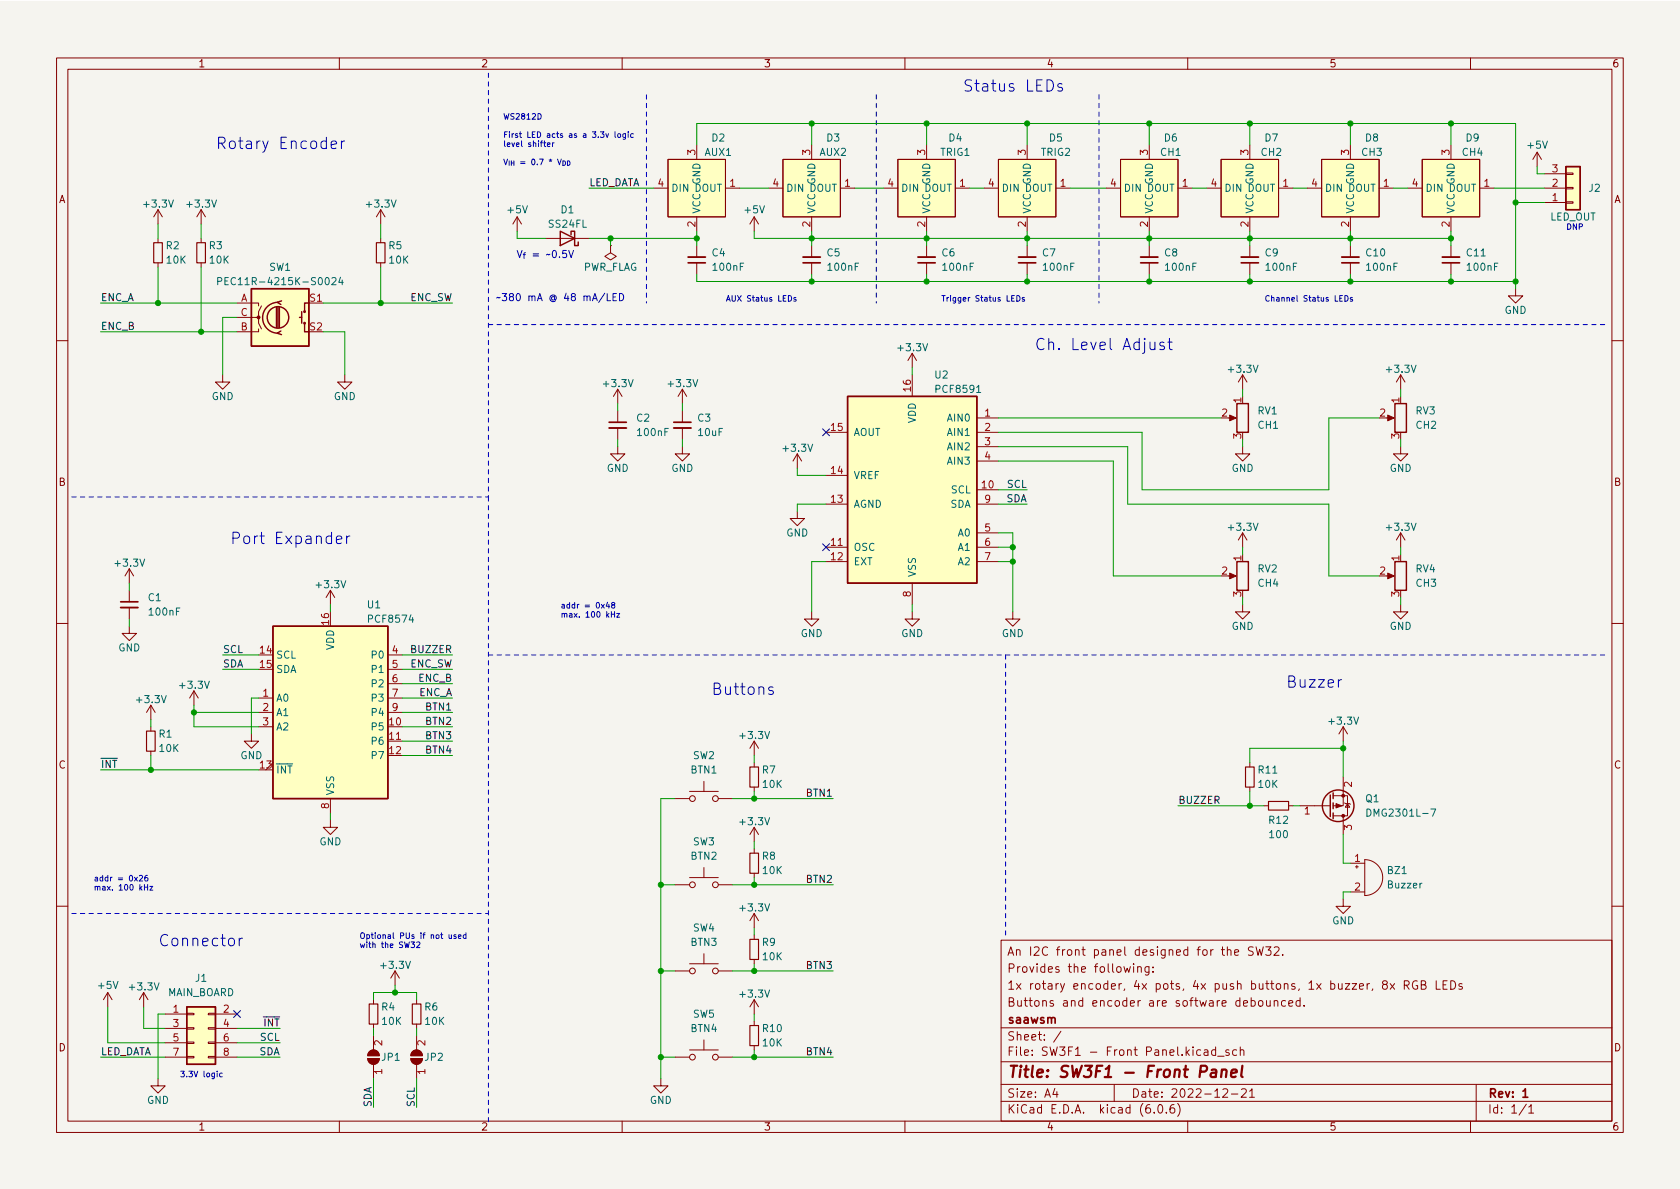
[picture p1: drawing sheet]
<svg xmlns="http://www.w3.org/2000/svg" width="297mm" height="210mm" viewBox="0 0 297 210" stroke-linecap="round" stroke-linejoin="round" font-family="sans-serif">
<path d="M0 .2h297v210.1h-297z" fill="#f5f4ef" stroke="#f5f4ef" stroke-width=".18"/>
<g fill="none" stroke="#840000" stroke-width=".18">
<path d="M10 10.2h277v190.1h-277zM12 12.2h273v186.1h-273zM60 10.2v2M110 10.2v2M160 10.2v2M210 10.2v2M260 10.2v2M27.9 37.1v2.5M27.9 37.1l-.7 1.2M27.9 37.1l.8 1.2M35.6 37.1l-.8 1.2M35.6 37.1v2.5"/>
<path d="M35.6 37.1l.7 1.2M67.3 37.1v2.5M67.3 37.1l-.8 1.2M67.3 37.1l.8 1.2M91.4 38.3l-.7 1.3M91.4 38.3v2.6M91.4 38.3l.8 1.3M115.6 33.3h2.5M118.1 28.2h10.2v10.1h-10.2zM123.2 25.6v2.6M123.2 38.3v2.6M128.3 33.3h2.5"/>
<path d="M133.3 38.3l-.7 1.3M133.3 38.3v2.6M133.3 38.3l.8 1.3M135.9 33.3h2.5M138.4 28.2h10.2v10.1h-10.2zM143.5 25.6v2.6M143.5 38.3v2.6M148.6 33.3h2.5M156.2 33.3h2.5M158.7 28.2h10.2v10.1h-10.2zM163.8 25.6v2.6M163.8 38.3v2.6"/>
<path d="M168.9 33.3h2.5M174 33.3h2.5M176.5 28.2h10.2v10.1h-10.2zM181.6 25.6v2.6M181.6 38.3v2.6M186.7 33.3h2.5M195.6 33.3h2.5M198.1 28.2h10.2v10.1h-10.2zM203.2 25.6v2.6M203.2 38.3v2.6M208.3 33.3h2.5M213.4 33.3h2.5"/>
<path d="M215.9 28.2h10.2v10.1h-10.2zM221 25.6v2.6M221 38.3v2.6M226.1 33.3h2.5M231.1 33.3h2.6M233.7 28.2h10.1v10.1h-10.1zM238.8 25.6v2.6M238.8 38.3v2.6M243.8 33.3h2.6M248.9 33.3h2.6M251.5 28.2h10.1v10.1h-10.1zM256.5 25.6v2.6"/>
<path d="M256.5 38.3v2.6M261.6 33.3h2.6M271.8 26.9l-.8 1.3M271.8 26.9v2.6M271.8 26.9l.7 1.3M273 33.3h3.9M273 35.8h3.9M273 30.7h3.9M276.9 30.6h1.2v.3h-1.2zM276.9 33.1h1.2v.3h-1.2zM276.9 35.7h1.2v.2h-1.2zM27.9 42.2v.7"/>
<path d="M27.9 46.5v.7M35.6 42.2v.7M35.6 46.5v.7M41.9 53.6h3.8v.5M41.9 56.1h3.8v1l.5 1.1M45.7 58.2v.5h-3.8M46.2 54.1l-.5 1v1h-.5M67.3 42.2v.7M67.3 46.5v.7M96.5 42.2h7.6M107.9 43.4v1.3l1.1 .6-1.1 .7-1-.7 1-.6M107.9 43.4h.1"/>
<path d="M123.2 43.4v2.1M123.2 46.5v2M143.5 43.4v2.1M143.5 46.5v2M163.8 43.4v2.1M163.8 46.5v2M181.6 43.4v2.1M181.6 46.5v2M203.2 43.4v2.1M203.2 46.5v2M221 43.4v2.1M221 46.5v2"/>
<path d="M238.8 43.4v2.1M238.8 46.5v2M256.5 43.4v2.1M256.5 46.5v2M268 51v1.3h1.2l-1.2 1.3-1.3-1.3h1.3M10 60.2h2M39.4 66.3v1.3h1.2l-1.2 1.2-1.3-1.2h1.3M61 66.3v1.3h1.2l-1.2 1.2-1.3-1.2h1.3M109.2 79v1.3h-1.3l1.3 1.2 1.3-1.2h-1.3M109.2 68.8v2.6M109.2 72.6v2.1M109.2 75.7v2"/>
<path d="M109.2 68.8l.8 1.3M109.2 68.8l-.7 1.3M120.6 79v1.3h-1.2l1.2 1.2 1.3-1.2h-1.3M120.6 68.8v2.6M120.6 72.6v2.1M120.6 75.7v2M120.6 68.8l.8 1.3M120.6 68.8l-.7 1.3M146 76.4h3.9M161.3 62.5v2.5M161.3 66.3v3.8M161.3 62.5l.8 1.2"/>
<path d="M161.3 62.5l-.8 1.2M172.7 73.9h3.8M172.7 76.4h3.8M172.7 79h3.8M217.2 73.9h1M219.7 79v1.3h-1.3l1.3 1.2 1.3-1.2h-1.3M219.7 66.3l.8 1.3M219.7 66.3v2.5M219.7 66.3l-.8 1.3M245.1 73.9h1M247.6 79v1.3h-1.2l1.2 1.2 1.3-1.2h-1.3M247.6 66.3v2.5"/>
<path d="M247.6 66.3l.8 1.3M247.6 66.3l-.7 1.3M285 60.2h2M141 90.4v1.3h-1.3l1.3 1.3 1.2-1.3h-1.2M141 80.3l.7 1.2M141 80.3v2.5M141 80.3l-.8 1.2M146 96.8h3.9M146 99.3h3.9M146 89.1h3.9M146 84.1h3.9M172.7 86.6h3.8"/>
<path d="M172.7 96.8h3.8M172.7 99.3h3.8M172.7 89.1h3.8M172.7 81.5h3.8M172.7 94.2h3.8M219.7 94.2v2.6M219.7 94.2l.8 1.3M219.7 94.2l-.8 1.3M247.6 94.2l.8 1.3M247.6 94.2v2.6M247.6 94.2l-.7 1.3M10 110.2h2"/>
<path d="M22.9 110.7v1.3h1.2l-1.2 1.3-1.3-1.3h1.3M22.9 100.6v2.5M22.9 104.4v2M22.9 107.4v2.1M22.9 100.6l-.8 1.2M22.9 100.6l.7 1.2M58.4 104.4v2.5M58.4 104.4l-.7 1.3M58.4 104.4l.8 1.3M68.6 115.8h2.5M68.6 118.4h2.5M143.5 108.2v1.3h-1.3l1.3 1.2 1.3-1.2h-1.3"/>
<path d="M161.3 108.2v1.3h-1.3l1.3 1.2 1.3-1.2h-1.3M161.3 103.1v3.8M179.1 108.2v1.3h-1.3l1.3 1.2 1.2-1.2h-1.2M217.2 101.8h1M219.7 106.9v1.3h-1.3l1.3 1.3 1.3-1.3h-1.3M245.1 101.8h1M247.6 106.9v1.3h-1.2l1.2 1.3 1.3-1.3h-1.3M285 110.2h2M26.7 124.7v2.5M26.7 128.5v.8M26.7 132.8v.8M26.7 124.7l-.8 1.3"/>
<path d="M26.7 124.7l.7 1.3M34.3 122.2l-.8 1.2M34.3 122.2v2.5M34.3 122.2l.8 1.2M44.4 129.8v1.3h1.3l-1.3 1.2-1.2-1.2h1.2M45.7 123.4h2.6M45.7 126h2.6M45.7 128.5h2.6M68.6 123.4h2.5M68.6 131.1h2.5M68.6 126h2.5M68.6 120.9h2.5"/>
<path d="M121.9 139.9h5.1M124.5 138.2v1.7M133.3 131.1v2.5M133.3 134.9v.7M133.3 139.2v.7M133.3 131.1l-.7 1.2M133.3 131.1l.8 1.2M221 134.9v.7M221 139.2v.7M237.5 137.4v5.1h-1.8M237.5 128.5l-.8 1.3M237.5 128.5v2.6"/>
<path d="M237.5 128.5l.8 1.3M58.4 145v1.3h1.3l-1.3 1.3-1.3-1.3h1.3M58.4 141.2v2.6M119.4 156.5h2.5M119.4 141.2h2.5M121.9 155.2h5.1M124.5 153.4v1.8M127 156.5h2.5M127 141.2h2.5M133.3 146.3v2.5M133.3 150.1v.8M133.3 154.4v.8"/>
<path d="M133.3 146.3l-.7 1.3M133.3 146.3l.8 1.3M223.5 142.5h.8M227.8 142.5h.8M229.9 142.5h5.3M235.7 140.7h2.6v3.6h-2.6M237.5 159v1.3h1.3l-1.3 1.2-1.3-1.2h1.3M237.5 144.3v3.3M237.7 142l.2 .1h.7l.2 .1M238.3 142.1l.3 .6h-.7zM238.8 152.6h2.5M238.8 157.7h2.5"/>
<path d="M239.6 153.3h.6M239.9 153v.5M241.3 152a3.2 3.2 0 0 1 3.2 3.2 3.2 3.2 0 0 1-3.2 3.2zM10 160.2h2M19 175.5l.8 1.3M19 175.5v2.5M19 175.5l-.7 1.3M25.4 175.5l-.8 1.3M25.4 175.5v2.5M25.4 175.5l.8 1.3M29.2 179.3h3.8M33 179.2h1.3v.2h-1.3z"/>
<path d="M36.8 179.2h1.3v.2h-1.3zM38.1 179.3h3.8M66 176.8v.7M69.8 171.7l-.7 1.3M69.8 171.7v2.5M69.8 171.7l.8 1.3M73.7 176.8v.7M119.4 171.7h2.5M121.9 170.4h5.1M124.5 168.7v1.7M127 171.7h2.5M133.3 161.5v2.6"/>
<path d="M133.3 165.3v.8M133.3 169.7v.7M133.3 176.8v2.5M133.3 176.8l-.7 1.2M133.3 176.8l.8 1.2M133.3 161.5l-.7 1.3M133.3 161.5l.8 1.3M177 166.3h108v32h-108zM198.7 170.9l.3 1 .3-.7 .3 .7 .3-1M200.4 170.4v.2M200.4 170.9v1M201.1 171.1l.3-.2 .3 .1 .1 .9"/>
<path d="M201.1 170.9v1M203.1 170.9v1.2l-.2 .3h-.4M203.1 171l-.4-.1-.3 .3v.4l.2 .3h.5M203.9 171.8v.1M203.9 171v.1M218.3 168.4l.7-.1-.1-.3-.4-.1-.2 .2 .1 .8h.5M221.2 177l.4-.1 .3 .3v.4l-.1 .3h-.6M221.6 167.5l-.6-.1-.2 .2v.4l.6 .3 .2 .3-.3 .3h-.6M222.1 167.4l.3 1.5 .3-1 .3 1 .4-1.5M222.6 177l.4-.1 .3 .3v.4l-.3 .3h-.4l-.1-.3v-.4zM223.8 167.4h.9l-.5 .6 .4 .1v.7l-.2 .1h-.4l-.2-.1M223.9 176.9l.1 1h.4l.2-.1"/>
<path d="M224.6 176.9v1M225.3 177.1l.2-.2 .4 .1v.9M225.3 167.6l.6-.2 .2 .2v.3l-.9 1h.9M225.3 176.9v1M226.8 168.8v.1M227.3 177l-.4-.1-.3 .3v.4l.1 .3h.6M227.9 177.4l.7-.1-.1-.3-.4-.1-.2 .2v.8h.6M229.9 177l-.5-.1-.3 .3v.4l.2 .3h.6M229.9 176.4v1.5M230.6 177.8v.1M244.7 174.1l-.3-.3 .1-.2 .2-.2 .4 .1 .2 .2-.1 .2-.6 .2-.2 .3v.2l.3 .3h.4l.2-.3-.1-.4-.2-.1M245.8 173.9l.8 1"/>
<path d="M246.6 173.9l-.8 1M248.3 174.2l.7-.1 .1-.2v-.3l-.2-.2h-.6v1.5M248.6 174.2l.5 .7M250.6 173.5a.74 .74 0 0 0-.9 .5 .74 .74 0 0 0 .5 .9l.4-.1v-.5h-.2M251.3 174.1h.6l.2-.2-.2-.4-.6-.1v1.5h.6l.2-.3a.39 .39 0 0 0-.3-.5M253.9 173.4v1.5h.8M255.2 174.1h.5M255.9 173.4h-.7v1.5h.7M256.5 173.4a.76 .76 0 0 1 .9 .8 .76 .76 0 0 1-.9 .7zM258.5 174l-.3-.1-.3 .2 .1 .3 .5 .1v.4h-.6M285 160.2h2M27.9 190.7v1.3h1.3l-1.3 1.3-1.2-1.3h1.2"/>
<path d="M29.2 181.9h3.8M29.2 184.4h3.8M29.2 186.9h3.8M33 186.8h1.3v.3h-1.3zM33 184.3h1.3v.2h-1.3zM33 181.7h1.3v.3h-1.3zM36.8 186.8h1.3v.3h-1.3zM36.8 184.3h1.3v.2h-1.3zM36.8 181.7h1.3v.3h-1.3zM38.1 181.9h3.8M38.1 184.4h3.8M38.1 186.9h3.8"/>
<path d="M60 198.3v2M65 187.2h2.1a1.02 1.02 0 0 1-1.1 1 1.02 1.02 0 0 1-1-1zM65.3 186a1.02 1.02 0 0 1 1.1-.3 1.02 1.02 0 0 1 .7 1h-2.1zM66 181.1v.8M66 183.1v2.6M66 188.2v2.5M72.6 187.2h2.1a1.02 1.02 0 0 1-1 1 1.02 1.02 0 0 1-1.1-1zM72.9 186a1.02 1.02 0 0 1 1.1-.3 1.02 1.02 0 0 1 .7 1h-2.1zM73.7 181.1v.8M73.7 183.1v2.6M73.7 188.2v2.5M110 198.3v2"/>
<path d="M116.8 190.7v1.3h1.3l-1.3 1.3-1.2-1.3h1.2M119.4 186.9h2.5M121.9 185.7h5.1M124.5 183.9v1.8M127 186.9h2.5M133.3 180.6v.8M133.3 184.9v.8M160 198.3v2M177 194.8h108M177 191.8h108M177 187.8h108M177 181.8h108"/>
<path d="M186.5 192.5l-.4 1h1M186.9 193v1M187.6 182.4l-1.3 1.9M197 191.8v3M204.1 196.7v.1M204.9 195.4l.2-.1a.81 .81 0 0 1 .6 .7 .81 .81 0 0 1-.3 .8h-.2a.81 .81 0 0 1-.6-.6 .81 .81 0 0 1 .3-.8zM206.2 196.7v.1M207.6 195.3a.59 .59 0 0 0-.7 .7v.5l.1 .3h.4l.2-.1 .1-.5-.1-.2-.5-.1-.2 .3M208.2 195.1a1.72 1.72 0 0 1 0 2.3M210 198.3v2M212.9 185.7h.6l.1 .9M213.6 186l-.5 .1a.29 .29 0 0 0-.2 .2 .29 .29 0 0 0 .2 .3h.5"/>
<path d="M214.9 185.7l-.4-.1-.3 .3v.4l.2 .3h.5M214.9 185.1v1.5M215.3 186.8h1.1M216.2 192.7l.6-.2 .2 .2 .1 .3-1 1h1M217.3 185.7l-.4-.1-.2 .2 .1 .3 .5 .1v.4h-.6M217.7 193.5h1.2M218.6 185.7l-.4-.1-.3 .3v.4l.2 .3h.5M219.3 185.8l.2-.2 .4 .1v.9M219.3 185.1v1.5M219.5 192.7l.6-.2 .2 .2 .1 .3-1 1h1M220.9 193l.5-.5v1.5M220.9 194h.9"/>
<path d="M260 198.3v2M261 191.8v6.5M269.9 195.3l-1.3 1.9M270.3 195.8l.4-.5v1.5M270.3 196.8h.9"/>
<circle cx="122.4" cy="156.5" r=".51"/>
<circle cx="122.4" cy="141.2" r=".51"/>
<circle cx="126.5" cy="156.5" r=".51"/>
<circle cx="126.5" cy="141.2" r=".51"/>
<circle cx="122.4" cy="171.7" r=".51"/>
<circle cx="126.5" cy="171.7" r=".51"/>
<circle cx="122.4" cy="186.9" r=".51"/>
<circle cx="126.5" cy="186.9" r=".51"/>
</g>
<g fill="none" stroke="#840000" stroke-width=".3">
<path d="M121.7 46.5h3M142 46.5h3M162.3 46.5h3.1M180.1 46.5h3M201.7 46.5h3M219.5 46.5h3M237.2 46.5h3.1M255 46.5h3.1M107.7 74.7h3M119.1 74.7h3.1M21.3 106.4h3.1M269.3 193l.4-.5v1.5"/>
<path d="M269.3 194h.8"/>
</g>
<path d="M214.2 189.2l.2-.1 .6 .1-.1 1.3M215 189.6l-.6 .1a.4 .4 0 0 0-.4 .3 .4 .4 0 0 0 .3 .5l.7-.1M216 189.3a.49 .49 0 0 1 .9 .1l-.1 1.1M216.1 189.1l-.2 1.4M217.7 189.8l1-.2-.1-.4-.5-.1-.4 .3v1l.2 .1 .6-.1M219.7 188.5l-.2 1.7 .2 .3" fill="none" stroke="#840000" stroke-width=".4"/>
<path d="M121.7 45.5h3M142 45.5h3M162.3 45.5h3.1M180.1 45.5h3M201.7 45.5h3M219.5 45.5h3M237.2 45.5h3.1M255 45.5h3.1M107.7 75.7h3M119.1 75.7h3.1M21.3 107.4h3.1" fill="none" stroke="#840000" stroke-width=".33"/>
<g fill="none" stroke="#840000" stroke-width=".25">
<path d="M276.9 29.5h2.5v7.6h-2.5zM44.4 51h10.2v10.2h-10.2zM48.9 54.4v3.5M49.1 53.5a2.73 2.73 0 0 0-2.7 2.7 2.73 2.73 0 0 0 2.7 2.7M49.1 54.4v3.5M49.4 54.4v3.5M49.7 58.5l-.7 .4 .8 .3M49.8 53.2l-.8 .3 .7 .3M53 56.1h.3M53.3 55.1v2M53.8 57.1v1.6h.8M54.6 53.6h-.8v1.5"/>
<path d="M99.1 40.9l2.5 1.3-2.5 1.2zM101 41.5v-.6h.6v2.5h.6v-.6M149.9 70.1h22.8v33h-22.8zM218.7 71.4h2v5h-2zM246.6 71.4h2.1v5h-2.1zM218.7 99.3h2v5.1h-2zM246.6 99.3h2.1v5.1h-2.1zM48.3 110.7h20.3v30.5h-20.3zM235.2 140.6v3.8M235.7 140.2v1M235.7 142v1M235.7 143.8v1"/>
<path d="M33 178h5.1v10.2h-5.1z"/>
<circle cx="49.1" cy="56.1" r="1.9"/>
<circle cx="53.8" cy="57.1" r=".13"/>
<circle cx="53.8" cy="55.1" r=".13"/>
<circle cx="236.6" cy="142.5" r="2.79"/>
</g>
<g fill="#ffffc2" stroke="#ffffc2" stroke-width=".18">
<path d="M251.5 28.2h10.1v10.1h-10.1z"/>
<path d="M149.9 70.1h22.8v33h-22.8z"/>
<path d="M158.7 28.2h10.2v10.1h-10.2z"/>
<path d="M276.9 29.5h2.5v7.6h-2.5z"/>
<path d="M233.7 28.2h10.1v10.1h-10.1z"/>
<path d="M138.4 28.2h10.2v10.1h-10.2z"/>
<path d="M215.9 28.2h10.2v10.1h-10.2z"/>
<path d="M118.1 28.2h10.2v10.1h-10.2z"/>
<path d="M198.1 28.2h10.2v10.1h-10.2z"/>
<path d="M176.5 28.2h10.2v10.1h-10.2z"/>
<path d="M33 178h5.1v10.2h-5.1z"/>
<path d="M44.4 51h10.2v10.2h-10.2z"/>
<path d="M48.3 110.7h20.3v30.5h-20.3z"/>
</g>
<g fill="#840000" stroke="#840000" stroke-width=".18">
<path d="M65 187.2h2.1a1.02 1.02 0 0 1-1.1 1 1.02 1.02 0 0 1-1-1z"/>
<path d="M65.3 186a1.02 1.02 0 0 1 1.1-.3 1.02 1.02 0 0 1 .7 1h-2.1z"/>
<path d="M72.6 187.2h2.1a1.02 1.02 0 0 1-1 1 1.02 1.02 0 0 1-1.1-1z"/>
<path d="M72.9 186a1.02 1.02 0 0 1 1.1-.3 1.02 1.02 0 0 1 .7 1h-2.1z"/>
<path d="M217.4 73.4l1.2 .5-1.2 .5z"/>
<path d="M245.4 101.3l1.1 .5-1.1 .6z"/>
<path d="M217.4 101.3l1.2 .5-1.2 .6z"/>
<path d="M245.4 73.4l1.1 .5-1.1 .5z"/>
<path d="M236.2 142.1l1 .4-1 .4z"/>
<circle cx="237.5" cy="140.7" r=".25"/>
<circle cx="237.5" cy="144.3" r=".25"/>
<circle cx="45.7" cy="56.1" r=".25"/>
</g>
<path d="M27.2 42.9h1.5v3.6h-1.5zM34.8 42.9h1.5v3.6h-1.5zM66.5 42.9h1.6v3.6h-1.6zM25.9 129.3h1.5v3.5h-1.5zM132.6 135.6h1.5v3.6h-1.5zM220.2 135.6h1.5v3.6h-1.5zM132.6 150.9h1.5v3.5h-1.5zM224.3 141.7h3.5v1.6h-3.5zM65.3 177.5h1.5v3.6h-1.5zM72.9 177.5h1.5v3.6h-1.5zM132.6 166.1h1.5v3.6h-1.5zM132.6 181.4h1.5v3.5h-1.5z" fill="none" stroke="#840000" stroke-width=".2"/>
<path d="M38.5 49.7h.6l.1-.2v-.3l-.7-.1v1.3M39.8 49.7h.4M40.4 49.1h-.6v1.3h.6M58.7 49.2l.5-.1 .2 .3-.8 1h.8M60.2 49l-.3 .9h.8M60.5 49.5v.9M241.7 143.1a.64 .64 0 0 1 .7 .6 .64 .64 0 0 1-.7 .6zM253 143.1h.8l-.5 1.2" fill="none" stroke="#006464" stroke-width=".18"/>
<g fill="none" stroke="#0000c2" stroke-width=".18">
<path d="M187.8 14.9l-.5-.1-.3 .3 .1 .3 .7 .1 .1 .2-.1 .3-.2 .1-.6-.1M58.6 25.6l.9-.2-.1-.4-.6-.1-.2 .3 .1 1 .1 .1 .6-.1M60.4 24.9v1.4M60.9 24.9a.51 .51 0 0 0-.5 .4M95.1 20.1a.51 .51 0 0 1 .6 .5 .51 .51 0 0 1-.6 .5zM96.1 25.2h.4M96.3 24.9v.9l.2 .1M96.8 25.6l.5-.1-.1-.2-.3-.1-.1 .2v.5h.4M97.7 25.2v.7M98 25.2l-.3 .2M107.1 23.6l.3 .7 .2-.7M108.7 23.3v.9l.2 .1"/>
<path d="M109.3 23.7l.1-.1 .3 .1-.1 .6-.3-.1zM110.6 23.6v.8l-.2 .2h-.2M110.6 23.7l-.3-.1-.2 .2 .1 .5h.4M111.1 23.3v.1M111.1 23.6v.7M112 23.7l-.3-.1-.2 .2 .1 .5h.4M107.4 51.9v1.3h.6M108.4 52.5h.4M109 51.9h-.6v1.3h.6M109.5 51.9a.64 .64 0 0 1 .8 .6 .64 .64 0 0 1-.8 .7zM139.4 52.3a.51 .51 0 0 1 .6 .5 .51 .51 0 0 1-.6 .5zM140.7 52.6h-.2l-.2 .1 .1 .2 .3 .1v.2h-.4"/>
<path d="M179.4 52.3h-.5v1h.5M179.8 52.3a.51 .51 0 0 1 .6 .5 .51 .51 0 0 1-.6 .5zM181.1 52.6h-.2l-.2 .1 .1 .2 .3 .1v.2h-.4M206.8 59.8v1.7l.1 .2 .3 .1M237.4 52.3h-.5v1h.5M237.8 52.3a.51 .51 0 0 1 .6 .5 .51 .51 0 0 1-.6 .5zM239.1 52.6h-.2l-.2 .1 .1 .2 .3 .1v.2h-.4M203.3 60.5l.1 1.2a.54 .54 0 0 0 .8-.1M204.2 60.5v1.3M205.8 60.6l-.5-.1-.2 .3v.3l.7 .2 .1 .2-.1 .2-.2 .1-.5-.1M206.5 60.5h.7M59.5 95.5l.9-.2-.1-.4-.5-.1-.3 .3 .1 .9 .2 .1 .5-.1"/>
<path d="M61.3 94.8v1.3M61.9 94.8a.51 .51 0 0 0-.6 .4M107.4 106.5l-.2 .7h.6M107.7 106.9v.6M108.1 108.1v1M108.1 108.6h.6M108.3 107l-.2-.2 .1-.2h.4l.1 .3-.6 .3 .2 .3 .4-.2-.2-.3M108.7 108.1v1M109 108.5h.6l-.6 .6h.6M136.7 121.6l-.5-.1-.3 .2 .1 .3 .7 .2 .1 .2-.1 .3-.2 .1-.6-.1M237.2 120.2a.51 .51 0 0 0-.6 .4M24.6 154.9l.4-.1 .2 .3-.6 .7h.6"/>
<path d="M25.5 156.4v1M25.5 156.9h.6M26.1 154.8h-.3l-.2 .2v.6l.2 .2 .3-.1v-.5h-.3l-.2 .2M26.1 156.4v1M26.5 156.7h.5l-.5 .7h.5M42.3 165.9v1.3M42.9 165.9a.51 .51 0 0 0-.6 .4M72.7 166.6h.6l-.3 .3 .2 .1v.5l-.1 .1-.4-.1M73.7 166.7l.4-.1 .1 .3-.6 .7h.6M79.4 165.3v.6h.4M79.8 165.3v.7M80.6 165.3h-.2l-.2 .1 .1 .2 .3 .1v.2h-.4"/>
<path d="M81.1 165.6l.4-.1v-.2h-.3l-.1 .1v.5h.4M82.4 165.3h-.3l-.2 .2 .1 .4h.4M82.4 165v1M38.4 189.4v.1M38.4 189.8v.6M39.3 189.8h-.3l-.2 .1 .1 .5h.4"/>
</g>
<path d="M86.4 12.9v75M114.3 16.8v36.8M154.9 16.8v36.8M194.3 16.8v36.8M86.4 57.4h198.1M12.7 87.9h73.7M86.4 87.9v110.5M86.4 115.8h198.1M177.8 115.8v49.5M12.7 161.5h73.7" fill="none" stroke="#0000c2" stroke-width=".18" stroke-dasharray=".8 .8"/>
<g fill="none" stroke="#009600" stroke-width=".18">
<path d="M27.9 39.6v2.6M35.6 39.6v2.6M67.3 39.6v2.6M104.1 33.3h11.5M123.2 25.6v-3.8h144.8v29.2M130.8 33.3h5.1M143.5 21.8v3.8M151.1 33.3h5.1M163.8 21.8v3.8M171.4 33.3h2.6M181.6 21.8v3.8M189.2 33.3h6.4"/>
<path d="M203.2 21.8v3.8M210.8 33.3h2.6M221 21.8v3.8M228.6 33.3h2.5M238.8 21.8v3.8M246.4 33.3h2.5M256.5 21.8v3.8M264.2 33.3h8.8M268 35.8h5M271.8 29.5v1.2h1.2M17.8 53.6h24.1M17.8 58.7h24.1"/>
<path d="M27.9 47.2v6.4M35.6 47.2v11.5M41.9 56.1h-2.5v10.2M57.1 53.6h22.9M57.1 58.7h3.9v7.6M67.3 47.2v6.4M91.4 40.9v1.3h5.1M104.1 42.2h19.1M107.9 42.2v1.2M123.2 48.5v1.3h144.8M123.2 40.9v2.5M133.3 40.9v1.3h123.2"/>
<path d="M143.5 40.9v2.5M143.5 48.5v1.3M163.8 40.9v2.5M163.8 48.5v1.3M181.6 40.9v2.5M181.6 48.5v1.3M203.2 40.9v2.5M203.2 48.5v1.3M221 40.9v2.5M221 48.5v1.3M238.8 40.9v2.5M238.8 48.5v1.3"/>
<path d="M256.5 40.9v2.5M256.5 48.5v1.3M109.2 71.4v1.2M109.2 77.7v1.3M120.6 71.4v1.2M120.6 77.7v1.3M161.3 65v1.3M176.5 73.9h39.4M176.5 79h22.9v10.1h35.5v12.7h8.9M219.7 68.8v1.3M219.7 77.7v1.3M243.8 73.9h-8.9v12.7h-33v-10.2h-25.4"/>
<path d="M247.6 68.8v1.3M247.6 77.7v1.3M141 82.8v1.3h5M146 99.3h-2.5v8.9M146 89.1h-5v1.3M176.5 89.1h5.1M176.5 86.6h5.1M176.5 81.5h20.3v20.3h19.1M176.5 99.3h2.6M176.5 94.2h2.6v14M176.5 96.8h2.6M219.7 96.8v1.2"/>
<path d="M247.6 96.8v1.2M22.9 103.1v1.3M22.9 109.5v1.2M39.4 118.4h6.3M39.4 115.8h6.3M58.4 106.9v1.3M71.1 118.4h8.9M71.1 115.8h8.9M161.3 106.9v1.3M219.7 105.7v1.2M247.6 105.7v1.2M17.8 136.1h27.9"/>
<path d="M26.7 127.2v1.3M26.7 133.6v2.5M34.3 126h11.4M34.3 124.7v3.8h11.4M45.7 123.4h-1.3v6.4M71.1 133.6h8.9M71.1 123.4h8.9M71.1 126h8.9M71.1 128.5h8.9M71.1 120.9h8.9M71.1 131.1h8.9M133.3 133.6v1.3"/>
<path d="M133.3 139.9v1.3M221 139.9v2.6M237.5 132.3h-16.5v2.6M237.5 131.1v6.3M58.4 143.8v1.2M116.8 156.5h2.6M119.4 141.2h-2.6v49.5M129.5 156.5h17.8M129.5 141.2h17.8M133.3 148.8v1.3M133.3 155.2v1.3M208.3 142.5h15.2"/>
<path d="M228.6 142.5h1.3M237.5 147.6v5h1.3M238.8 157.7h-1.3v1.3M19 178v6.4h10.2M25.4 178v3.9h3.8M29.2 179.3h-1.3v11.4M66 176.8v-1.3h7.7v1.3M69.8 174.2v1.3M116.8 171.7h2.6M129.5 171.7h17.8M133.3 164.1v1.2M133.3 170.4v1.3"/>
<path d="M133.3 179.3v1.3M17.8 186.9h11.4M41.9 184.4h7.6M41.9 186.9h7.6M41.9 181.9h7.6M66 181.9v1.2M66 190.7v5.1M73.7 181.9v1.2M73.7 190.7v5.1M116.8 186.9h2.6M129.5 186.9h17.8M133.3 185.7v1.2"/>
</g>
<path d="M145.4 75.8l1.3 1.3M146.7 75.8l-1.3 1.3M145.4 96.2l1.3 1.2M146.7 96.2l-1.3 1.2M41.3 178.7l1.2 1.2M42.5 178.7l-1.2 1.2" fill="none" stroke="#000084" stroke-width=".18"/>
<g fill="#009600" stroke="#009600" stroke-width=".18">
<circle cx="256.5" cy="21.8" r=".46"/>
<circle cx="268" cy="35.8" r=".46"/>
<circle cx="256.5" cy="42.2" r=".46"/>
<circle cx="268" cy="49.8" r=".46"/>
<circle cx="256.5" cy="49.8" r=".46"/>
<circle cx="238.8" cy="49.8" r=".46"/>
<circle cx="221" cy="49.8" r=".46"/>
<circle cx="163.8" cy="49.8" r=".46"/>
<circle cx="163.8" cy="42.2" r=".46"/>
<circle cx="181.6" cy="21.8" r=".46"/>
<circle cx="181.6" cy="42.2" r=".46"/>
<circle cx="181.6" cy="49.8" r=".46"/>
<circle cx="143.5" cy="21.8" r=".46"/>
<circle cx="143.5" cy="42.2" r=".46"/>
<circle cx="163.8" cy="21.8" r=".46"/>
<circle cx="179.1" cy="99.3" r=".46"/>
<circle cx="116.8" cy="156.5" r=".46"/>
<circle cx="179.1" cy="96.8" r=".46"/>
<circle cx="221" cy="21.8" r=".46"/>
<circle cx="203.2" cy="21.8" r=".46"/>
<circle cx="238.8" cy="21.8" r=".46"/>
<circle cx="203.2" cy="42.2" r=".46"/>
<circle cx="203.2" cy="49.8" r=".46"/>
<circle cx="238.8" cy="42.2" r=".46"/>
<circle cx="221" cy="42.2" r=".46"/>
<circle cx="221" cy="142.5" r=".46"/>
<circle cx="237.5" cy="132.3" r=".46"/>
<circle cx="123.2" cy="42.2" r=".46"/>
<circle cx="143.5" cy="49.8" r=".46"/>
<circle cx="107.9" cy="42.2" r=".46"/>
<circle cx="116.8" cy="186.9" r=".46"/>
<circle cx="116.8" cy="171.7" r=".46"/>
<circle cx="133.3" cy="186.9" r=".46"/>
<circle cx="69.8" cy="175.5" r=".46"/>
<circle cx="133.3" cy="171.7" r=".46"/>
<circle cx="67.3" cy="53.6" r=".46"/>
<circle cx="35.6" cy="58.7" r=".46"/>
<circle cx="27.9" cy="53.6" r=".46"/>
<circle cx="26.7" cy="136.1" r=".46"/>
<circle cx="34.3" cy="126" r=".46"/>
<circle cx="133.3" cy="156.5" r=".46"/>
<circle cx="133.3" cy="141.2" r=".46"/>
</g>
<g font-size="2.8" fill="#0000c2">
<text x="170.2" y="16.2">Status LEDs</text>
<text x="38.1" y="26.4">Rotary Encoder</text>
<text x="182.9" y="61.9">Ch. Level Adjust</text>
<text x="40.6" y="96.2">Port Expander</text>
<text x="125.7" y="122.9">Buttons</text>
<text x="227.3" y="121.6">Buzzer</text>
<text x="27.9" y="167.3">Connector</text>
</g>
<text font-size="2.8" fill="#840000" x="178" y="190.6">Title: SW3F1 - Front Panel</text>
<g font-size="2.1" fill="#840000">
<text x="178" y="172">Provides the following:</text>
<text x="178" y="169">An I2C front panel designed for the SW32.</text>
<text x="178" y="178">Buttons and encoder are software debounced.</text>
<text x="178" y="175">1x rotary encoder, 4x pots, 4x push buttons, 1x buzzer, 8x RGB LEDs</text>
<text x="178" y="184">Sheet: /</text>
<text x="178" y="181">saawsm</text>
<text x="178" y="186.7">File: SW3F1 - Front Panel.kicad_sch</text>
<text x="178" y="196.9">KiCad E.D.A. kicad (6.0.6)</text>
<text x="178" y="194.1">Size: A4</text>
<text x="200" y="194.1">Date: 2022-12-21</text>
<text x="263" y="194.1">Rev: 1</text>
<text x="263" y="196.9">Id: 1/1</text>
</g>
<g font-size="1.8" fill="#840000">
<text x="35" y="11.9">1</text>
<text x="85" y="11.9">2</text>
<text x="135" y="11.9">3</text>
<text x="185" y="11.9">4</text>
<text x="235" y="11.9">5</text>
<text x="285" y="11.9">6</text>
<text x="10.3" y="35.9">A</text>
<text x="285.3" y="35.9">A</text>
<text x="10.3" y="85.9">B</text>
<text x="285.3" y="85.9">B</text>
<text x="10.3" y="135.9">C</text>
<text x="285.3" y="135.9">C</text>
<text x="10.3" y="185.9">D</text>
<text x="285.3" y="185.9">D</text>
<text x="35" y="199.9">1</text>
<text x="85" y="199.9">2</text>
<text x="135" y="199.9">3</text>
<text x="185" y="199.9">4</text>
<text x="235" y="199.9">5</text>
<text x="285" y="199.9">6</text>
</g>
<g font-size="1.8" fill="#a90000">
<text x="122.9" y="27.4" transform="rotate(-90 122.9 27.4)">3</text>
<text x="143.3" y="27.4" transform="rotate(-90 143.3 27.4)">3</text>
<text x="163.6" y="27.4" transform="rotate(-90 163.6 27.4)">3</text>
<text x="181.4" y="27.4" transform="rotate(-90 181.4 27.4)">3</text>
<text x="202.9" y="27.4" transform="rotate(-90 202.9 27.4)">3</text>
<text x="220.7" y="27.4" transform="rotate(-90 220.7 27.4)">3</text>
<text x="238.5" y="27.4" transform="rotate(-90 238.5 27.4)">3</text>
<text x="256.3" y="27.4" transform="rotate(-90 256.3 27.4)">3</text>
<text x="116.3" y="33">4</text>
<text x="129" y="33">1</text>
<text x="136.7" y="33">4</text>
<text x="149.4" y="33">1</text>
<text x="157" y="33">4</text>
<text x="169.7" y="33">1</text>
<text x="174.8" y="33">4</text>
<text x="187.5" y="33">1</text>
<text x="196.4" y="33">4</text>
<text x="209.1" y="33">1</text>
<text x="214.1" y="33">4</text>
<text x="226.8" y="33">1</text>
<text x="231.9" y="33">4</text>
<text x="244.6" y="33">1</text>
<text x="249.7" y="33">4</text>
<text x="262.4" y="33">1</text>
<text x="274.5" y="35.6">1</text>
<text x="274.5" y="33">2</text>
<text x="274.5" y="30.5">3</text>
<text x="122.9" y="40.1" transform="rotate(-90 122.9 40.1)">2</text>
<text x="143.3" y="40.1" transform="rotate(-90 143.3 40.1)">2</text>
<text x="163.6" y="40.1" transform="rotate(-90 163.6 40.1)">2</text>
<text x="181.4" y="40.1" transform="rotate(-90 181.4 40.1)">2</text>
<text x="202.9" y="40.1" transform="rotate(-90 202.9 40.1)">2</text>
<text x="220.7" y="40.1" transform="rotate(-90 220.7 40.1)">2</text>
<text x="238.5" y="40.1" transform="rotate(-90 238.5 40.1)">2</text>
<text x="256.3" y="40.1" transform="rotate(-90 256.3 40.1)">2</text>
<text x="42.5" y="53.3">A</text>
<text x="54.8" y="53.3">S1</text>
<text x="42.5" y="58.4">B</text>
<text x="42.5" y="55.9">C</text>
<text x="54.8" y="58.4">S2</text>
<text x="161" y="69.2" transform="rotate(-90 161 69.2)">16</text>
<text x="219.5" y="71.2" transform="rotate(-90 219.5 71.2)">1</text>
<text x="247.4" y="71.2" transform="rotate(-90 247.4 71.2)">1</text>
<text x="147" y="76.2">15</text>
<text x="174.1" y="73.7">1</text>
<text x="174.1" y="76.2">2</text>
<text x="216" y="73.7">2</text>
<text x="219.5" y="77.6" transform="rotate(-90 219.5 77.6)">3</text>
<text x="244" y="73.7">2</text>
<text x="247.4" y="77.6" transform="rotate(-90 247.4 77.6)">3</text>
<text x="147" y="83.8">14</text>
<text x="174.1" y="78.7">3</text>
<text x="174.1" y="81.3">4</text>
<text x="147" y="88.9">13</text>
<text x="173.6" y="86.4">10</text>
<text x="174.1" y="88.9">9</text>
<text x="174.1" y="94">5</text>
<text x="147" y="96.5">11</text>
<text x="147" y="99.1">12</text>
<text x="174.1" y="96.5">6</text>
<text x="174.1" y="99.1">7</text>
<text x="216" y="101.6">2</text>
<text x="219.5" y="99.2" transform="rotate(-90 219.5 99.2)">1</text>
<text x="244" y="101.6">2</text>
<text x="247.4" y="99.2" transform="rotate(-90 247.4 99.2)">1</text>
<text x="161" y="105.5" transform="rotate(-90 161 105.5)">8</text>
<text x="219.5" y="105.5" transform="rotate(-90 219.5 105.5)">3</text>
<text x="247.4" y="105.5" transform="rotate(-90 247.4 105.5)">3</text>
<text x="58.2" y="110.5" transform="rotate(-90 58.2 110.5)">16</text>
<text x="46" y="115.6">14</text>
<text x="46" y="118.1">15</text>
<text x="69.4" y="115.6">4</text>
<text x="69.4" y="118.1">5</text>
<text x="46.5" y="123.2">1</text>
<text x="46.5" y="125.7">2</text>
<text x="69.4" y="120.6">6</text>
<text x="69.4" y="123.2">7</text>
<text x="69.4" y="125.7">9</text>
<text x="46.5" y="128.3">3</text>
<text x="68.9" y="128.3">10</text>
<text x="68.9" y="130.8">11</text>
<text x="46" y="135.9">13</text>
<text x="68.9" y="133.3">12</text>
<text x="58.2" y="143" transform="rotate(-90 58.2 143)">8</text>
<text x="239" y="139.2" transform="rotate(-90 239 139.2)">2</text>
<text x="230.6" y="144">1</text>
<text x="239" y="146.8" transform="rotate(-90 239 146.8)">3</text>
<text x="239.5" y="152.4">1</text>
<text x="239.5" y="157.5">2</text>
<text x="30.6" y="179.1">1</text>
<text x="39.5" y="179.1">2</text>
<text x="30.6" y="181.6">3</text>
<text x="30.6" y="184.1">5</text>
<text x="39.5" y="181.6">4</text>
<text x="39.5" y="184.1">6</text>
<text x="67.6" y="184.9" transform="rotate(-90 67.6 184.9)">2</text>
<text x="75.2" y="184.9" transform="rotate(-90 75.2 184.9)">2</text>
<text x="30.6" y="186.7">7</text>
<text x="39.5" y="186.7">8</text>
<text x="67.6" y="190" transform="rotate(-90 67.6 190)">1</text>
<text x="75.2" y="190" transform="rotate(-90 75.2 190)">1</text>
</g>
<g font-size="1.8" fill="#006464">
<text x="124.6" y="27.6">AUX1</text>
<text x="125.9" y="25">D2</text>
<text x="145" y="27.6">AUX2</text>
<text x="146.2" y="25">D3</text>
<text x="166.3" y="27.6">TRIG1</text>
<text x="167.8" y="25">D4</text>
<text x="184.1" y="27.6">TRIG2</text>
<text x="185.6" y="25">D5</text>
<text x="205.2" y="27.6">CH1</text>
<text x="205.9" y="25">D6</text>
<text x="223" y="27.6">CH2</text>
<text x="223.7" y="25">D7</text>
<text x="240.8" y="27.6">CH3</text>
<text x="241.4" y="25">D8</text>
<text x="258.6" y="27.6">CH4</text>
<text x="259.2" y="25">D9</text>
<text x="270.2" y="26.3">+5V</text>
<text x="118.6" y="33.9">DIN DOUT</text>
<text x="123.8" y="32.6" transform="rotate(-90 123.8 32.6)">GND</text>
<text x="138.9" y="33.9">DIN DOUT</text>
<text x="144.1" y="32.6" transform="rotate(-90 144.1 32.6)">GND</text>
<text x="159.3" y="33.9">DIN DOUT</text>
<text x="164.5" y="32.6" transform="rotate(-90 164.5 32.6)">GND</text>
<text x="177" y="33.9">DIN DOUT</text>
<text x="182.2" y="32.6" transform="rotate(-90 182.2 32.6)">GND</text>
<text x="198.6" y="33.9">DIN DOUT</text>
<text x="203.8" y="32.6" transform="rotate(-90 203.8 32.6)">GND</text>
<text x="216.4" y="33.9">DIN DOUT</text>
<text x="221.6" y="32.6" transform="rotate(-90 221.6 32.6)">GND</text>
<text x="234.2" y="33.9">DIN DOUT</text>
<text x="239.4" y="32.6" transform="rotate(-90 239.4 32.6)">GND</text>
<text x="252" y="33.9">DIN DOUT</text>
<text x="257.2" y="32.6" transform="rotate(-90 257.2 32.6)">GND</text>
<text x="281" y="33.9">J2</text>
<text x="25.6" y="36.7">+3.3V</text>
<text x="33.2" y="36.7">+3.3V</text>
<text x="65" y="36.7">+3.3V</text>
<text x="89.8" y="37.7">+5V</text>
<text x="97.1" y="40.3">SS24FL</text>
<text x="99.2" y="37.7">D1</text>
<text x="123.8" y="37.8" transform="rotate(-90 123.8 37.8)">VCC</text>
<text x="131.8" y="37.7">+5V</text>
<text x="144.1" y="37.8" transform="rotate(-90 144.1 37.8)">VCC</text>
<text x="164.5" y="37.8" transform="rotate(-90 164.5 37.8)">VCC</text>
<text x="182.2" y="37.8" transform="rotate(-90 182.2 37.8)">VCC</text>
<text x="203.8" y="37.8" transform="rotate(-90 203.8 37.8)">VCC</text>
<text x="221.6" y="37.8" transform="rotate(-90 221.6 37.8)">VCC</text>
<text x="239.4" y="37.8" transform="rotate(-90 239.4 37.8)">VCC</text>
<text x="257.2" y="37.8" transform="rotate(-90 257.2 37.8)">VCC</text>
<text x="274" y="39">LED_OUT</text>
<text x="29.4" y="44.1">R2</text>
<text x="29.5" y="46.6">10K</text>
<text x="37" y="44.1">R3</text>
<text x="37.1" y="46.6">10K</text>
<text x="47.6" y="47.9">SW1</text>
<text x="68.8" y="44.1">R5</text>
<text x="68.9" y="46.6">10K</text>
<text x="103" y="47.9">PWR_FLAG</text>
<text x="125.9" y="45.3">C4</text>
<text x="126.2" y="47.9">100nF</text>
<text x="146.2" y="45.3">C5</text>
<text x="146.5" y="47.9">100nF</text>
<text x="166.6" y="45.3">C6</text>
<text x="166.8" y="47.9">100nF</text>
<text x="184.3" y="45.3">C7</text>
<text x="184.6" y="47.9">100nF</text>
<text x="205.9" y="45.3">C8</text>
<text x="206.2" y="47.9">100nF</text>
<text x="223.7" y="45.3">C9</text>
<text x="224" y="47.9">100nF</text>
<text x="241.6" y="45.3">C10</text>
<text x="241.8" y="47.9">100nF</text>
<text x="259.4" y="45.3">C11</text>
<text x="259.5" y="47.9">100nF</text>
<text x="40.3" y="50.4">PEC11R-4215K-S0024</text>
<text x="266" y="55.5">GND</text>
<text x="159" y="62.1">+3.3V</text>
<text x="217.4" y="65.9">+3.3V</text>
<text x="245.3" y="65.9">+3.3V</text>
<text x="37.4" y="70.7">GND</text>
<text x="59" y="70.7">GND</text>
<text x="106.9" y="68.4">+3.3V</text>
<text x="118.3" y="68.4">+3.3V</text>
<text x="165.3" y="66.9">U2</text>
<text x="165.7" y="69.5">PCF8591</text>
<text x="112.6" y="74.5">C2</text>
<text x="112.9" y="77.1">100nF</text>
<text x="123.4" y="74.5">C3</text>
<text x="123.5" y="77.1">10uF</text>
<text x="150.9" y="77.1">AOUT</text>
<text x="161.9" y="74.8" transform="rotate(-90 161.9 74.8)">VDD</text>
<text x="167.7" y="74.5">AIN0</text>
<text x="167.7" y="77.1">AIN1</text>
<text x="222.4" y="73.3">RV1</text>
<text x="222.5" y="75.8">CH1</text>
<text x="250.3" y="73.3">RV3</text>
<text x="250.4" y="75.8">CH2</text>
<text x="107.3" y="83.4">GND</text>
<text x="118.7" y="83.4">GND</text>
<text x="138.6" y="79.9">+3.3V</text>
<text x="167.7" y="79.6">AIN2</text>
<text x="167.7" y="82.2">AIN3</text>
<text x="217.7" y="83.4">GND</text>
<text x="245.7" y="83.4">GND</text>
<text x="150.9" y="89.8">AGND</text>
<text x="150.9" y="84.7">VREF</text>
<text x="168" y="89.8">SDA</text>
<text x="168.2" y="87.2">SCL</text>
<text x="139" y="94.9">GND</text>
<text x="169.4" y="94.9">A0</text>
<text x="217.4" y="93.8">+3.3V</text>
<text x="245.3" y="93.8">+3.3V</text>
<text x="20.5" y="100.2">+3.3V</text>
<text x="150.9" y="97.4">OSC</text>
<text x="150.9" y="99.9">EXT</text>
<text x="169.4" y="97.4">A1</text>
<text x="169.4" y="99.9">A2</text>
<text x="222.4" y="101.2">RV2</text>
<text x="250.3" y="101.2">RV4</text>
<text x="26.2" y="106.3">C1</text>
<text x="56.1" y="104">+3.3V</text>
<text x="65" y="107.6">U1</text>
<text x="161.9" y="102.1" transform="rotate(-90 161.9 102.1)">VSS</text>
<text x="222.5" y="103.8">CH4</text>
<text x="250.4" y="103.8">CH3</text>
<text x="26.5" y="108.8">100nF</text>
<text x="65.3" y="110.1">PCF8574</text>
<text x="141.5" y="112.6">GND</text>
<text x="159.3" y="112.6">GND</text>
<text x="177.1" y="112.6">GND</text>
<text x="217.7" y="111.4">GND</text>
<text x="245.7" y="111.4">GND</text>
<text x="20.9" y="115.2">GND</text>
<text x="48.8" y="116.5">SCL</text>
<text x="48.8" y="119">SDA</text>
<text x="59.1" y="115" transform="rotate(-90 59.1 115)">VDD</text>
<text x="65.9" y="116.5">P0</text>
<text x="65.9" y="119">P1</text>
<text x="24.3" y="124.3">+3.3V</text>
<text x="32" y="121.8">+3.3V</text>
<text x="48.8" y="124.1">A0</text>
<text x="65.9" y="121.5">P2</text>
<text x="65.9" y="124.1">P3</text>
<text x="28.1" y="130.4">R1</text>
<text x="48.8" y="126.6">A1</text>
<text x="48.8" y="129.2">A2</text>
<text x="65.9" y="129.2">P5</text>
<text x="65.9" y="131.7">P6</text>
<text x="65.9" y="126.6">P4</text>
<text x="131" y="130.7">+3.3V</text>
<text x="235.2" y="128.1">+3.3V</text>
<text x="28.2" y="133">10K</text>
<text x="42.5" y="134.2">GND</text>
<text x="48.8" y="136.8">~{INT}</text>
<text x="65.9" y="134.2">P7</text>
<text x="122.2" y="136.8">BTN1</text>
<text x="122.5" y="134.2">SW2</text>
<text x="134.8" y="136.8">R7</text>
<text x="222.6" y="136.8">R11</text>
<text x="59.1" y="140.7" transform="rotate(-90 59.1 140.7)">VSS</text>
<text x="134.9" y="139.3">10K</text>
<text x="222.6" y="139.3">10K</text>
<text x="241.5" y="141.9">Q1</text>
<text x="56.5" y="149.5">GND</text>
<text x="122.5" y="149.5">SW3</text>
<text x="131" y="145.9">+3.3V</text>
<text x="224.4" y="145.7">R12</text>
<text x="224.6" y="148.2">100</text>
<text x="242.3" y="144.4">DMG2301L-7</text>
<text x="122.2" y="152">BTN2</text>
<text x="134.8" y="152">R8</text>
<text x="134.9" y="154.6">10K</text>
<text x="245.4" y="154.6">BZ1</text>
<text x="131" y="161.2">+3.3V</text>
<text x="245.5" y="157.1">Buzzer</text>
<text x="122.2" y="167.3">BTN3</text>
<text x="122.5" y="164.7">SW4</text>
<text x="134.8" y="167.3">R9</text>
<text x="235.5" y="163.4">GND</text>
<text x="34.6" y="173.6">J1</text>
<text x="67.5" y="171.3">+3.3V</text>
<text x="134.9" y="169.8">10K</text>
<text x="17.5" y="174.9">+5V</text>
<text x="23.1" y="175.1">+3.3V</text>
<text x="29.6" y="176.1">MAIN_BOARD</text>
<text x="67.5" y="178.7">R4</text>
<text x="75.1" y="178.7">R6</text>
<text x="122.5" y="180">SW5</text>
<text x="131" y="176.4">+3.3V</text>
<text x="67.6" y="181.2">10K</text>
<text x="75.2" y="181.2">10K</text>
<text x="122.2" y="182.5">BTN4</text>
<text x="134.9" y="182.5">R10</text>
<text x="134.9" y="185">10K</text>
<text x="67.5" y="187.6">JP1</text>
<text x="75.2" y="187.6">JP2</text>
<text x="26" y="195.2">GND</text>
<text x="114.9" y="195.2">GND</text>
</g>
<g font-size="1.8" fill="#0f0f0f">
<text x="104.1" y="32.9">LED_DATA</text>
<text x="17.8" y="53.2">ENC_A</text>
<text x="72.4" y="53.2">ENC_SW</text>
<text x="17.8" y="58.3">ENC_B</text>
<text x="177.9" y="88.8">SDA</text>
<text x="178.1" y="86.3">SCL</text>
<text x="39.4" y="118">SDA</text>
<text x="39.4" y="115.5">SCL</text>
<text x="72.4" y="118">ENC_SW</text>
<text x="72.8" y="115.5">BUZZER</text>
<text x="74" y="120.5">ENC_B</text>
<text x="74" y="123.1">ENC_A</text>
<text x="75.4" y="125.6">BTN1</text>
<text x="75.4" y="130.7">BTN3</text>
<text x="75.4" y="128.2">BTN2</text>
<text x="17.8" y="135.8">~{INT}</text>
<text x="75.4" y="133.2">BTN4</text>
<text x="142.7" y="140.9">BTN1</text>
<text x="208.3" y="142.1">BUZZER</text>
<text x="142.7" y="156.1">BTN2</text>
<text x="142.7" y="171.3">BTN3</text>
<text x="45.3" y="181.5">~{INT}</text>
<text x="46" y="184">SCL</text>
<text x="17.8" y="186.6">LED_DATA</text>
<text x="45.8" y="186.6">SDA</text>
<text x="142.7" y="186.6">BTN4</text>
<text x="65.7" y="195.8" transform="rotate(-90 65.7 195.8)">SDA</text>
<text x="73.3" y="195.8" transform="rotate(-90 73.3 195.8)">SCL</text>
</g>
<g font-size="1.8" fill="#0000c2">
<text x="91.8" y="45.6">V_{f} = ~0.5V</text>
<text x="87.6" y="53.2">~380 mA @ 48 mA/LED</text>
</g>
<g font-size="1.4" fill="#0000c2">
<text x="88.9" y="21.1">WS2812D</text>
<text x="88.9" y="24.4">First LED acts as a 3.3v logic</text>
<text x="88.9" y="26">level shifter</text>
<text x="88.9" y="29.2">V_{IH} = 0.7 * V_{DD}</text>
<text x="276.9" y="40.6">DNP</text>
<text x="128.3" y="53.3">AUX Status LEDs</text>
<text x="166.4" y="53.3">Trigger Status LEDs</text>
<text x="223.5" y="53.3">Channel Status LEDs</text>
<text x="99.1" y="107.6">addr = 0x48</text>
<text x="99.1" y="109.2">max. 100 kHz</text>
<text x="16.5" y="155.8">addr = 0x26</text>
<text x="16.5" y="157.5">max. 100 kHz</text>
<text x="63.5" y="166">Optional PUs if not used</text>
<text x="63.5" y="167.6">with the SW32</text>
<text x="31.7" y="190.5">3.3V logic</text>
</g>
</svg>
